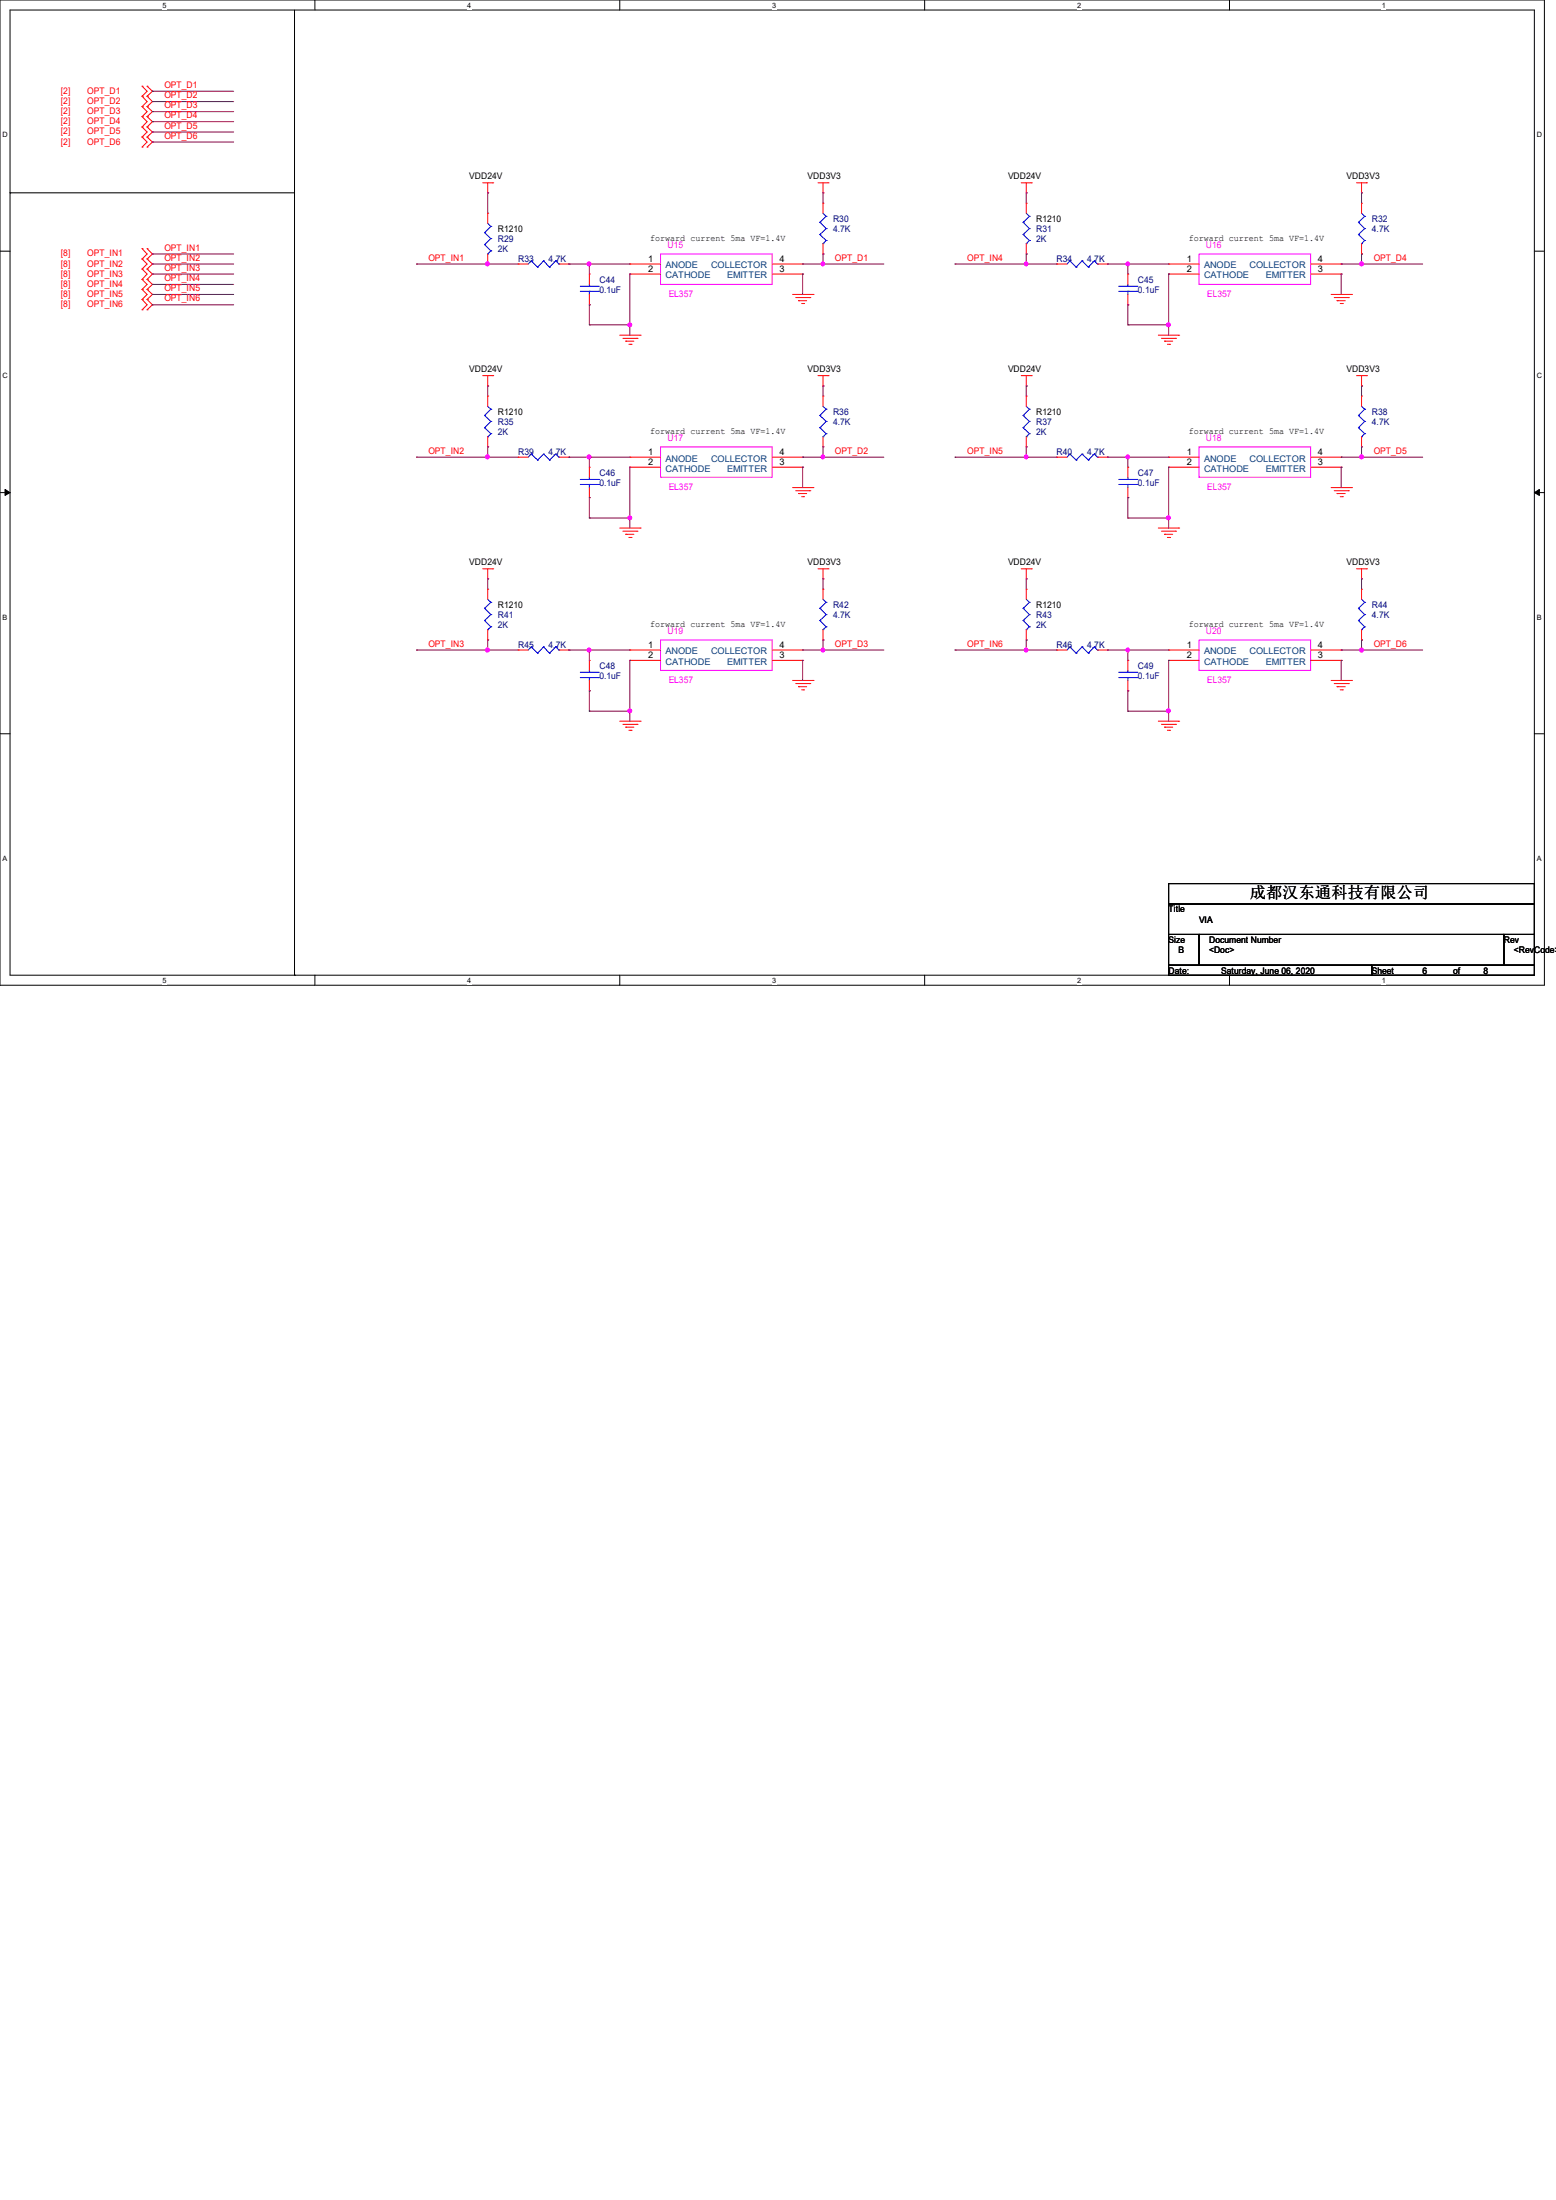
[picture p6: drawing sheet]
<svg xmlns="http://www.w3.org/2000/svg" width="210mm" height="297mm" viewBox="0 0 210 297" stroke-linecap="round" stroke-linejoin="round" font-family="sans-serif">
<path d="M0 0h208.4v133h-208.4zM1.4 1.4h205.7v130.3h-205.7z" fill="none" stroke="#000" stroke-width=".13"/>
<g fill="#fff">
<path d="M21.9 .1h.6v1.1h-.6z"/>
<path d="M21.9 131.8h.6v1.1h-.6z"/>
</g>
<path d="M42.5 0v1.4M42.5 131.7v1.3" fill="none" stroke="#000" stroke-width=".13"/>
<g fill="#fff">
<path d="M63.1 .1h.5v1.1h-.5z"/>
<path d="M63.1 131.8h.5v1.1h-.5z"/>
</g>
<path d="M83.7 0v1.4M83.7 131.7v1.3" fill="none" stroke="#000" stroke-width=".13"/>
<g fill="#fff">
<path d="M104.2 .1h.6v1.1h-.6z"/>
<path d="M104.2 131.8h.6v1.1h-.6z"/>
</g>
<path d="M124.8 0v1.4M124.8 131.7v1.3" fill="none" stroke="#000" stroke-width=".13"/>
<g fill="#fff">
<path d="M145.4 .1h.5v1.1h-.5z"/>
<path d="M145.4 131.8h.5v1.1h-.5z"/>
</g>
<path d="M165.9 0v1.4M165.9 131.7v1.3" fill="none" stroke="#000" stroke-width=".13"/>
<g fill="#fff">
<path d="M186.5 .1h.6v1.1h-.6z"/>
<path d="M186.5 131.8h.6v1.1h-.6z"/>
<path d="M.3 17.6h.8v1.1h-.8z"/>
<path d="M207.4 17.6h.8v1.1h-.8z"/>
<path d="M.3 50.2h.8v1.1h-.8z"/>
<path d="M207.4 50.2h.8v1.1h-.8z"/>
</g>
<path d="M0 33.9h1.4M207.1 33.9h1.3" fill="none" stroke="#000" stroke-width=".13"/>
<g fill="#fff">
<path d="M.3 82.8h.7v1.1h-.7z"/>
<path d="M207.4 82.8h.7v1.1h-.7z"/>
</g>
<path d="M0 66.5h1.4M207.1 66.5h1.3" fill="none" stroke="#000" stroke-width=".13"/>
<path d="M.7 66.1l.7 .4-.7 .4zM207.1 66.5l.7-.4v.8z" fill="#000" stroke="#000" stroke-width=".13"/>
<g fill="#fff">
<path d="M.3 115.3h.7v1.1h-.7z"/>
<path d="M207.4 115.3h.7v1.1h-.7z"/>
</g>
<g fill="none" stroke="#000" stroke-width=".13">
<path d="M39.8 1.4v130.3M1.4 26h.1M1.4 26h38.4M0 99.1h1.4M207.1 99.1h1.3M157.7 119.3h49.4v2.7h-49.4zM39.8 131.7h.1M157.7 122h49.4v4.2h-49.4zM157.7 126.2h4.1v4.1h-4.1zM157.7 130.3h27.5v1.4h-27.5zM161.8 126.2h41.2v4.1h-41.2zM185.2 130.3h21.9v1.4h-21.9z"/>
<path d="M203 126.2h4.1v4.1h-4.1z"/>
</g>
<g fill="none" stroke="#f00" stroke-width=".13">
<path d="M19.2 11.6h.1M19.2 13h.1M19.2 14.4h.1M19.2 15.7h.1M19.2 17.1h.1M19.2 18.5h.1M19.2 19.9h.1M19.2 11.6l.7 .7-.7 .7M19.2 13l.7 .7-.7 .7M19.2 14.4l.7 .7-.7 .6M19.2 15.7l.7 .7-.7 .7M19.2 17.1l.7 .7-.7 .7"/>
<path d="M19.2 18.5l.7 .7-.7 .7M19.9 13h.1M19.9 11.6h.1M19.9 14.4h.1M19.9 15.7h.1M19.9 17.1h.1M19.9 18.5h.1M19.9 19.9h.1M19.9 11.6l.7 .7-.7 .7M19.9 13l.7 .7-.7 .7M19.9 14.4l.7 .7-.7 .6M19.9 15.7l.7 .7-.7 .7"/>
<path d="M19.9 17.1l.7 .7-.7 .7M19.9 18.5l.7 .7-.7 .7M19.2 33.6h.1M19.2 35h.1M19.2 36.3h.1M19.2 37.7h.1M19.2 39.1h.1M19.2 33.6l.7 .7-.7 .7M19.2 35l.7 .6-.7 .7M19.2 36.3l.7 .7-.7 .7M19.2 37.7l.7 .7-.7 .7M19.2 39.1l.7 .7-.7 .6"/>
<path d="M19.9 35h.1M19.9 33.6h.1M19.9 36.3h.1M19.9 37.7h.1M19.9 39.1h.1M19.9 33.6l.7 .7-.7 .7M19.9 35l.7 .6-.7 .7M19.9 36.3l.7 .7-.7 .7M19.9 37.7l.7 .7-.7 .7M19.9 39.1l.7 .7-.7 .6M65.2 24.7h1.3M65.8 26h.1"/>
<path d="M65.8 28.8h.1M65.8 35.6h.1M65.8 24.7v1.3M65.8 28.8v1.3M65.8 34.3v1.3M66.5 24.7h.1M69.9 35.6h.1M69.9 35.6h1.4M75.4 35.6h1.4M76.8 35.6h.1M79.5 37h.1M79.5 37v1.4"/>
<path d="M79.5 39.8v1.3M85 35.6h.1M85 37h.1M85 35.6h4.2M85 37h4.2M104.2 35.6h4.1M104.2 37h4.1M107 39.8h2.7M108.3 37h.1M108.3 35.6h.1M109.7 39.8h.1M110.4 24.7h1.4"/>
<path d="M111.1 26h.1M111.1 27.4h.1M111.1 34.3h.1M111.1 24.7v1.3M111.1 27.4v1.4M111.1 32.9v1.4M111.8 24.7h.1M137.8 24.7h1.4M138.5 26h.1M138.5 27.4h.1M138.5 34.3h.1M138.5 24.7v1.3"/>
<path d="M138.5 27.4v1.4M138.5 32.9v1.4M139.2 24.7h.1M142.6 35.6h.1M142.6 35.6h1.4M148.1 35.6h1.4M149.5 35.6h.1M152.2 37h.1M152.2 37v1.4M152.2 39.8v1.3M157.7 35.6h.1M157.7 37h.1"/>
<path d="M157.7 35.6h4.1M157.7 37h4.1M176.9 35.6h4.1M176.9 37h4.1M179.7 39.8h2.7M181 37h.1M181 35.6h.1M182.4 39.8h.1M183.1 24.7h1.3M183.8 26h.1M183.8 27.4h.1M183.8 34.3h.1"/>
<path d="M183.8 24.7v1.3M183.8 27.4v1.4M183.8 32.9v1.4M184.4 24.7h.1M19.2 40.4h.1M19.2 41.8h.1M19.2 40.4l.7 .7-.7 .7M19.9 40.4h.1M19.9 41.8h.1M19.9 40.4l.7 .7-.7 .7M65.2 50.7h1.3M65.8 52.1h.1"/>
<path d="M65.8 53.5h.1M65.8 50.7v1.4M65.8 53.5v1.4M65.8 59v1.3M66.5 50.7h.1M79.5 41.1h.1M83.7 45.3h2.7M84.1 45.7h1.9M84.5 46.1h.1M84.5 46.1h1.1M84.9 46.5h.3M85.2 46.5h.1"/>
<path d="M86 45.7h.1M86.4 45.3h.1M107.4 40.2h1.9M107.8 40.6h.1M107.8 40.6h1.1M108.2 41h.3M108.5 41h.1M109.3 40.2h.1M110.4 50.7h1.4M111.1 52.1h.1M111.1 53.5h.1M111.1 50.7v1.4"/>
<path d="M111.1 53.5v1.4M111.1 59v1.3M111.8 50.7h.1M137.8 50.7h1.4M138.5 52.1h.1M138.5 53.5h.1M138.5 50.7v1.4M138.5 53.5v1.4M138.5 59v1.3M139.2 50.7h.1M152.2 41.1h.1M156.3 45.3h2.8"/>
<path d="M156.8 45.7h1.9M157.2 46.1h.1M157.2 46.1h1.1M157.6 46.5h.3M157.9 46.5h.1M158.7 45.7h.1M159.1 45.3h.1M180.1 40.2h1.9M180.5 40.6h.1M180.5 40.6h1.1M180.9 41h.3M181.2 41h.1"/>
<path d="M182 40.2h.1M183.1 50.7h1.3M183.8 52.1h.1M183.8 53.5h.1M183.8 50.7v1.4M183.8 53.5v1.4M183.8 59v1.3M184.4 50.7h.1M65.2 76.8h1.3M65.8 78.1h.1M65.8 79.5h.1M65.8 60.3h.1"/>
<path d="M65.8 76.8v1.3M65.8 79.5v1.4M66.5 76.8h.1M69.9 61.7h.1M69.9 61.7h1.4M75.4 61.7h1.4M76.8 61.7h.1M79.5 63.1h.1M79.5 67.2h.1M79.5 63.1v1.3M79.5 65.8v1.4M83.7 71.3h2.7"/>
<path d="M84.1 71.7h1.9M84.5 72.1h.1M84.5 72.1h1.1M84.9 72.6h.3M85 61.7h.1M85 63.1h.1M85 61.7h4.2M85 63.1h4.2M85.2 72.6h.1M86 71.7h.1M86.4 71.3h.1M104.2 61.7h4.1"/>
<path d="M104.2 63.1h4.1M107 65.8h2.7M107.4 66.3h1.9M107.8 66.6h.1M107.8 66.6h1.1M108.2 67.1h.3M108.3 63.1h.1M108.3 61.7h.1M108.5 67.1h.1M109.3 66.3h.1M109.7 65.8h.1M110.4 76.8h1.4"/>
<path d="M111.1 78.1h.1M111.1 79.5h.1M111.1 60.3h.1M111.1 76.8v1.3M111.1 79.5v1.4M111.8 76.8h.1M137.8 76.8h1.4M138.5 78.1h.1M138.5 79.5h.1M138.5 60.3h.1M138.5 76.8v1.3M138.5 79.5v1.4"/>
<path d="M139.2 76.8h.1M142.6 61.7h.1M142.6 61.7h1.4M148.1 61.7h1.4M149.5 61.7h.1M152.2 63.1h.1M152.2 67.2h.1M152.2 63.1v1.3M152.2 65.8v1.4M156.3 71.3h2.8M156.8 71.7h1.9M157.2 72.1h.1"/>
<path d="M157.2 72.1h1.1M157.6 72.6h.3M157.7 61.7h.1M157.7 63.1h.1M157.7 61.7h4.1M157.7 63.1h4.1M157.9 72.6h.1M158.7 71.7h.1M159.1 71.3h.1M176.9 61.7h4.1M176.9 63.1h4.1M179.7 65.8h2.7"/>
<path d="M180.1 66.3h1.9M180.5 66.6h.1M180.5 66.6h1.1M180.9 67.1h.3M181 63.1h.1M181 61.7h.1M181.2 67.1h.1M182 66.3h.1M182.4 65.8h.1M183.1 76.8h1.3M183.8 78.1h.1M183.8 79.5h.1"/>
<path d="M183.8 60.3h.1M183.8 76.8v1.3M183.8 79.5v1.4M184.4 76.8h.1M65.8 86.4h.1M65.8 85v1.4M69.9 87.8h.1M69.9 87.8h1.4M75.4 87.8h1.4M76.8 87.8h.1M79.5 89.2h.1M79.5 93.3h.1"/>
<path d="M79.5 89.2v1.3M79.5 91.9v1.4M83.7 97.4h2.7M84.1 97.8h1.9M84.5 98.2h.1M84.5 98.2h1.1M84.9 98.6h.3M85 87.8h.1M85 89.2h.1M85 87.8h4.2M85 89.2h4.2M85.2 98.6h.1"/>
<path d="M86 97.8h.1M86.4 97.4h.1M104.2 87.8h4.1M104.2 89.2h4.1M107 91.9h2.7M107.4 92.3h1.9M107.8 92.7h.1M107.8 92.7h1.1M108.2 93.1h.3M108.3 89.2h.1M108.3 87.8h.1M108.5 93.1h.1"/>
<path d="M109.3 92.3h.1M109.7 91.9h.1M111.1 86.4h.1M111.1 85v1.4M138.5 86.4h.1M138.5 85v1.4M142.6 87.8h.1M142.6 87.8h1.4M148.1 87.8h1.4M149.5 87.8h.1M152.2 89.2h.1M152.2 93.3h.1"/>
<path d="M152.2 89.2v1.3M152.2 91.9v1.4M156.3 97.4h2.8M156.8 97.8h1.9M157.2 98.2h.1M157.2 98.2h1.1M157.6 98.6h.3M157.7 87.8h.1M157.7 89.2h.1M157.7 87.8h4.1M157.7 89.2h4.1M157.9 98.6h.1"/>
<path d="M158.7 97.8h.1M159.1 97.4h.1M176.9 87.8h4.1M176.9 89.2h4.1M179.7 91.9h2.7M180.1 92.3h1.9M180.5 92.7h.1M180.5 92.7h1.1M180.9 93.1h.3M181 89.2h.1M181 87.8h.1M181.2 93.1h.1"/>
<path d="M182 92.3h.1M182.4 91.9h.1M183.8 86.4h.1M183.8 85v1.4"/>
</g>
<path d="M89.2 34.3h15v4.1h-15zM161.8 34.3h15.1v4.1h-15.1zM89.2 60.3h15v4.1h-15zM161.8 60.3h15.1v4.1h-15.1zM89.2 86.4h15v4.1h-15zM161.8 86.4h15.1v4.1h-15.1z" fill="none" stroke="#f0f" stroke-width=".13"/>
<g fill="none" stroke="#00f" stroke-width=".13">
<path d="M65.4 31.4h.1M65.4 33h.1M65.4 31.4l.9 .8M65.4 33l.9 .9M65.8 34.3h.1M65.8 30.1l.5 .5M66.3 30.6h.1M66.3 32.2h.1M66.3 33.9h.1M66.3 30.6l-.9 .8M66.3 32.2l-.9 .8M66.3 33.9l-.5 .4"/>
<path d="M71.7 35.2h.1M71.7 35.2l-.4 .4M71.7 35.2l.9 .9M72.6 36.1h.1M73.4 35.2h.1M73.4 35.2l-.8 .9M73.4 35.2l.8 .9M74.2 36.1h.1M75 35.2h.1M75 35.2l-.8 .9M75 35.2l.4 .4M75.4 35.6h.1"/>
<path d="M78.3 39.3h2.5M78.3 38.7h2.5M79.5 38.7h.1M79.5 39.3h.1M79.5 38.4v.3M79.5 39.3v.5M80.8 39.3h.1M80.8 38.7h.1M110.7 30h.1M110.7 31.7h.1M110.7 30l.8 .9M110.7 31.7l.8 .8"/>
<path d="M111.1 32.9h.1M111.1 28.8l.4 .4M111.5 29.2h.1M111.5 30.9h.1M111.5 32.5h.1M111.5 29.2l-.8 .8M111.5 30.9l-.8 .8M111.5 32.5l-.4 .4M138.1 30h.1M138.1 31.7h.1M138.1 30l.8 .9M138.1 31.7l.8 .8"/>
<path d="M138.5 32.9h.1M138.5 28.8l.4 .4M138.9 29.2h.1M138.9 30.9h.1M138.9 32.5h.1M138.9 29.2l-.8 .8M138.9 30.9l-.8 .8M138.9 32.5l-.4 .4M144.4 35.2h.1M144.4 35.2l-.4 .4M144.4 35.2l.8 .9M145.2 36.1h.1"/>
<path d="M146 35.2h.1M146 35.2l-.8 .9M146 35.2l.9 .9M146.9 36.1h.1M147.7 35.2h.1M147.7 35.2l-.8 .9M147.7 35.2l.4 .4M148.1 35.6h.1M151 39.3h2.5M151 38.7h2.5M152.2 38.7h.1M152.2 39.3h.1"/>
<path d="M152.2 38.4v.3M152.2 39.3v.5M153.5 39.3h.1M153.5 38.7h.1M183.3 30h.1M183.3 31.7h.1M183.3 30l.9 .9M183.3 31.7l.9 .8M183.8 32.9h.1M183.8 28.8l.4 .4M184.2 29.2h.1M184.2 30.9h.1"/>
<path d="M184.2 32.5h.1M184.2 29.2l-.9 .8M184.2 30.9l-.9 .8M184.2 32.5l-.4 .4M65.4 56.1h.1M65.4 57.7h.1M65.4 56.1l.9 .8M65.4 57.7l.9 .8M65.8 59h.1M65.8 54.9l.5 .3M66.3 55.2h.1M66.3 56.9h.1"/>
<path d="M66.3 58.5h.1M66.3 55.2l-.9 .9M66.3 56.9l-.9 .8M66.3 58.5l-.5 .5M110.7 56.1h.1M110.7 57.7h.1M110.7 56.1l.8 .8M110.7 57.7l.8 .8M111.1 59h.1M111.1 54.9l.4 .3M111.5 55.2h.1M111.5 56.9h.1"/>
<path d="M111.5 58.5h.1M111.5 55.2l-.8 .9M111.5 56.9l-.8 .8M111.5 58.5l-.4 .5M138.1 56.1h.1M138.1 57.7h.1M138.1 57.7l.8 .8M138.1 56.1l.8 .8M138.5 59h.1M138.5 54.9l.4 .3M138.9 55.2h.1M138.9 56.9h.1"/>
<path d="M138.9 58.5h.1M138.9 55.2l-.8 .9M138.9 56.9l-.8 .8M138.9 58.5l-.4 .5M183.3 56.1h.1M183.3 57.7h.1M183.3 56.1l.9 .8M183.3 57.7l.9 .8M183.8 59h.1M183.8 54.9l.4 .3M184.2 55.2h.1M184.2 56.9h.1"/>
<path d="M184.2 58.5h.1M184.2 55.2l-.9 .9M184.2 56.9l-.9 .8M184.2 58.5l-.4 .5M71.7 61.3h.1M71.7 61.3l-.4 .4M71.7 61.3l.9 .8M72.6 62.1h.1M73.4 61.3h.1M73.4 61.3l-.8 .8M73.4 61.3l.8 .8M74.2 62.1h.1"/>
<path d="M75 61.3h.1M75 61.3l-.8 .8M75 61.3l.4 .4M75.4 61.7h.1M78.3 65.4h2.5M78.3 64.7h2.5M79.5 64.7h.1M79.5 65.4h.1M79.5 64.4v.3M79.5 65.4v.4M80.8 65.4h.1M80.8 64.7h.1"/>
<path d="M144.4 61.3h.1M144.4 61.3l-.4 .4M144.4 61.3l.8 .8M145.2 62.1h.1M146 61.3h.1M146 61.3l-.8 .8M146 61.3l.9 .8M146.9 62.1h.1M147.7 61.3h.1M147.7 61.3l-.8 .8M147.7 61.3l.4 .4M148.1 61.7h.1"/>
<path d="M151 65.4h2.5M151 64.7h2.5M152.2 64.7h.1M152.2 65.4h.1M152.2 64.4v.3M152.2 65.4v.4M153.5 65.4h.1M153.5 64.7h.1M65.4 82.1h.1M65.4 83.8h.1M65.4 82.1l.9 .9M65.4 83.8l.9 .8"/>
<path d="M65.8 85h.1M65.8 80.9l.5 .4M66.3 81.3h.1M66.3 83h.1M66.3 84.6h.1M66.3 81.3l-.9 .8M66.3 83l-.9 .8M66.3 84.6l-.5 .4M71.7 87.3h.1M71.7 87.3l-.4 .5M71.7 87.3l.9 .9M72.6 88.2h.1"/>
<path d="M73.4 87.3h.1M73.4 87.3l-.8 .9M73.4 87.3l.8 .9M74.2 88.2h.1M75 87.3h.1M75 87.3l-.8 .9M75 87.3l.4 .5M75.4 87.8h.1M78.3 91.5h2.5M78.3 90.8h2.5M79.5 90.8h.1M79.5 91.5h.1"/>
<path d="M79.5 90.5v.3M79.5 91.5v.4M80.8 91.5h.1M80.8 90.8h.1M110.7 82.1h.1M110.7 83.8h.1M110.7 82.1l.8 .9M110.7 83.8l.8 .8M111.1 85h.1M111.1 80.9l.4 .4M111.5 81.3h.1M111.5 83h.1"/>
<path d="M111.5 84.6h.1M111.5 81.3l-.8 .8M111.5 83l-.8 .8M111.5 84.6l-.4 .4M138.1 82.1h.1M138.1 83.8h.1M138.1 82.1l.8 .9M138.1 83.8l.8 .8M138.5 85h.1M138.5 80.9l.4 .4M138.9 81.3h.1M138.9 83h.1"/>
<path d="M138.9 84.6h.1M138.9 81.3l-.8 .8M138.9 83l-.8 .8M138.9 84.6l-.4 .4M144.4 87.3h.1M144.4 87.3l-.4 .5M144.4 87.3l.8 .9M145.2 88.2h.1M146 87.3h.1M146 87.3l-.8 .9M146 87.3l.9 .9M146.9 88.2h.1"/>
<path d="M147.7 87.3h.1M147.7 87.3l-.8 .9M147.7 87.3l.4 .5M148.1 87.8h.1M151 91.5h2.5M151 90.8h2.5M152.2 90.8h.1M152.2 91.5h.1M152.2 90.5v.3M152.2 91.5v.4M153.5 91.5h.1M153.5 90.8h.1"/>
<path d="M183.3 82.1h.1M183.3 83.8h.1M183.3 82.1l.9 .9M183.3 83.8l.9 .8M183.8 85h.1M183.8 80.9l.4 .4M184.2 81.3h.1M184.2 83h.1M184.2 84.6h.1M184.2 81.3l-.9 .8M184.2 83l-.9 .8M184.2 84.6l-.4 .4"/>
</g>
<g fill="none" stroke="#800040" stroke-width=".13">
<path d="M20.6 12.3h.1M20.6 13.7h.1M20.6 15.1h.1M20.6 17.8h.1M20.6 19.2h.1M20.6 16.4h.1M20.6 12.3h10.9M20.6 13.7h10.9M20.6 15.1h10.9M20.6 17.8h10.9M20.6 19.2h10.9M20.6 16.4h10.9"/>
<path d="M20.6 34.3h.1M20.6 35.6h.1M20.6 37h.1M20.6 38.4h.1M20.6 39.8h.1M20.6 35.6h10.9M20.6 34.3h10.9M20.6 37h10.9M20.6 38.4h10.9M20.6 39.8h10.9M56.2 35.6h.1M56.2 35.6h13.7"/>
<path d="M65.8 26h.1M65.8 35.6h.1M65.8 26v2.8M76.8 35.6h.1M76.8 35.6h8.2M79.5 35.6h.1M79.5 35.6v1.4M85 37h.1M85 37v8.3M108.3 35.6h.1M108.3 37h.1M108.3 35.6h11"/>
<path d="M108.3 37v2.8M111.1 26h.1M111.1 34.3h.1M111.1 35.6h.1M111.1 26v1.4M111.1 34.3v1.3M128.9 35.6h.1M128.9 35.6h13.7M138.5 26h.1M138.5 34.3h.1M138.5 35.6h.1M138.5 26v1.4"/>
<path d="M138.5 34.3v1.3M149.5 35.6h.1M149.5 35.6h8.2M152.2 35.6h.1M152.2 35.6v1.4M157.7 37h.1M157.7 37v8.3M181 35.6h.1M181 37h.1M181 35.6h11M181 37v2.8M183.8 26h.1"/>
<path d="M183.8 34.3h.1M183.8 35.6h.1M183.8 26v1.4M183.8 34.3v1.3M20.6 41.1h.1M20.6 41.1h10.9M65.8 52.1h.1M65.8 52.1v1.4M79.5 41.1h.1M79.5 43.9h.1M79.5 41.1v2.8M79.5 43.9h5.5"/>
<path d="M85 43.9h.1M111.1 52.1h.1M111.1 52.1v1.4M138.5 52.1h.1M138.5 52.1v1.4M152.2 41.1h.1M152.2 43.9h.1M152.2 43.9h5.5M152.2 41.1v2.8M157.7 43.9h.1M183.8 52.1h.1M183.8 52.1v1.4"/>
<path d="M56.2 61.7h.1M56.2 61.7h13.7M65.8 60.3h.1M65.8 61.7h.1M65.8 78.1h.1M65.8 60.3v1.4M65.8 78.1v1.4M76.8 61.7h.1M76.8 61.7h8.2M79.5 61.7h.1M79.5 67.2h.1M79.5 69.9h.1"/>
<path d="M79.5 61.7v1.4M79.5 67.2v2.7M79.5 69.9h5.5M85 63.1h.1M85 69.9h.1M85 63.1v8.2M108.3 61.7h.1M108.3 63.1h.1M108.3 63.1v2.7M108.3 61.7h11M111.1 60.3h.1M111.1 61.7h.1"/>
<path d="M111.1 78.1h.1M111.1 60.3v1.4M111.1 78.1v1.4M128.9 61.7h.1M128.9 61.7h13.7M138.5 60.3h.1M138.5 61.7h.1M138.5 78.1h.1M138.5 60.3v1.4M138.5 78.1v1.4M149.5 61.7h.1M149.5 61.7h8.2"/>
<path d="M152.2 61.7h.1M152.2 67.2h.1M152.2 69.9h.1M152.2 69.9h5.5M152.2 61.7v1.4M152.2 67.2v2.7M157.7 63.1h.1M157.7 69.9h.1M157.7 63.1v8.2M181 61.7h.1M181 63.1h.1M181 61.7h11"/>
<path d="M181 63.1v2.7M183.8 60.3h.1M183.8 61.7h.1M183.8 78.1h.1M183.8 60.3v1.4M183.8 78.1v1.4M56.2 87.8h.1M56.2 87.8h13.7M65.8 86.4h.1M65.8 87.8h.1M65.8 86.4v1.4M76.8 87.8h.1"/>
<path d="M76.8 87.8h8.2M79.5 87.8h.1M79.5 93.3h.1M79.5 96h.1M79.5 87.8v1.4M79.5 93.3v2.7M79.5 96h5.5M85 89.2h.1M85 96h.1M85 89.2v8.2M108.3 87.8h.1M108.3 89.2h.1"/>
<path d="M108.3 89.2v2.7M108.3 87.8h11M111.1 86.4h.1M111.1 87.8h.1M111.1 86.4v1.4M128.9 87.8h.1M128.9 87.8h13.7M138.5 86.4h.1M138.5 87.8h.1M138.5 86.4v1.4M149.5 87.8h.1M149.5 87.8h8.2"/>
<path d="M152.2 87.8h.1M152.2 93.3h.1M152.2 96h.1M152.2 96h5.5M152.2 87.8v1.4M152.2 93.3v2.7M157.7 89.2h.1M157.7 96h.1M157.7 89.2v8.2M181 87.8h.1M181 89.2h.1M181 87.8h11"/>
<path d="M181 89.2v2.7M183.8 86.4h.1M183.8 87.8h.1M183.8 86.4v1.4"/>
</g>
<g fill="#f0f" stroke="#f0f" stroke-width=".13">
<circle cx="111.1" cy="35.6" r=".24"/>
<circle cx="65.8" cy="35.6" r=".25"/>
<circle cx="79.5" cy="35.6" r=".25"/>
<circle cx="85" cy="43.9" r=".25"/>
<circle cx="111.1" cy="61.7" r=".24"/>
<circle cx="65.8" cy="61.7" r=".25"/>
<circle cx="79.5" cy="61.7" r=".25"/>
<circle cx="85" cy="69.9" r=".25"/>
<circle cx="65.8" cy="87.8" r=".25"/>
<circle cx="79.5" cy="87.8" r=".25"/>
<circle cx="111.1" cy="87.7" r=".24"/>
<circle cx="85" cy="96" r=".25"/>
<circle cx="138.5" cy="35.6" r=".24"/>
<circle cx="183.8" cy="35.6" r=".25"/>
<circle cx="152.2" cy="35.6" r=".24"/>
<circle cx="157.7" cy="43.9" r=".25"/>
<circle cx="138.5" cy="61.7" r=".24"/>
<circle cx="152.2" cy="61.7" r=".24"/>
<circle cx="183.8" cy="61.7" r=".25"/>
<circle cx="157.7" cy="69.9" r=".25"/>
<circle cx="138.5" cy="87.7" r=".24"/>
<circle cx="152.2" cy="87.7" r=".24"/>
<circle cx="183.8" cy="87.8" r=".25"/>
<circle cx="157.7" cy="96" r=".25"/>
</g>
<text font-size="2.2" x="168.7" y="121.3">成都汉东通科技有限公司</text>
<g font-size="1.2" fill="#f00">
<text x="22.2" y="11.9">OPT_D1</text>
<text x="8.2" y="12.7">[2]</text>
<text x="8.2" y="14">[2]</text>
<text x="8.2" y="15.4">[2]</text>
<text x="8.2" y="16.8">[2]</text>
<text x="11.8" y="12.7">OPT_D1</text>
<text x="11.8" y="14">OPT_D2</text>
<text x="11.8" y="15.4">OPT_D3</text>
<text x="11.8" y="16.8">OPT_D4</text>
<text x="22.2" y="13.3">OPT_D2</text>
<text x="22.2" y="14.6">OPT_D3</text>
<text x="22.2" y="17.4">OPT_D5</text>
<text x="22.2" y="16">OPT_D4</text>
<text x="8.2" y="18.1">[2]</text>
<text x="8.2" y="19.5">[2]</text>
<text x="11.8" y="18.1">OPT_D5</text>
<text x="11.8" y="19.5">OPT_D6</text>
<text x="22.2" y="18.7">OPT_D6</text>
<text x="8.2" y="34.6">[8]</text>
<text x="8.2" y="36">[8]</text>
<text x="11.8" y="34.6">OPT_IN1</text>
<text x="11.8" y="36">OPT_IN2</text>
<text x="22.2" y="33.8">OPT_IN1</text>
<text x="22.2" y="35.2">OPT_IN2</text>
<text x="57.8" y="35.2">OPT_IN1</text>
<text x="112.7" y="35.2">OPT_D1</text>
<text x="130.6" y="35.2">OPT_IN4</text>
<text x="185.4" y="35.2">OPT_D4</text>
<text x="8.2" y="37.3">[8]</text>
<text x="8.2" y="38.7">[8]</text>
<text x="8.2" y="40.1">[8]</text>
<text x="8.2" y="41.4">[8]</text>
<text x="11.8" y="37.3">OPT_IN3</text>
<text x="11.8" y="38.7">OPT_IN4</text>
<text x="11.8" y="40.1">OPT_IN5</text>
<text x="11.8" y="41.4">OPT_IN6</text>
<text x="22.2" y="36.5">OPT_IN3</text>
<text x="22.2" y="37.9">OPT_IN4</text>
<text x="22.2" y="39.3">OPT_IN5</text>
<text x="22.2" y="40.7">OPT_IN6</text>
<text x="57.8" y="61.3">OPT_IN2</text>
<text x="112.7" y="61.3">OPT_D2</text>
<text x="130.6" y="61.3">OPT_IN5</text>
<text x="185.4" y="61.3">OPT_D5</text>
<text x="57.8" y="87.3">OPT_IN3</text>
<text x="112.7" y="87.3">OPT_D3</text>
<text x="130.6" y="87.3">OPT_IN6</text>
<text x="185.4" y="87.3">OPT_D6</text>
</g>
<g font-size="1.2">
<text x="63.3" y="24.2">VDD24V</text>
<text x="109" y="24.2">VDD3V3</text>
<text x="136.1" y="24.2">VDD24V</text>
<text x="139.9" y="29.9">R1210</text>
<text x="181.7" y="24.2">VDD3V3</text>
<text x="67.2" y="31.3">R1210</text>
<text x="87.5" y="35.3">1</text>
<text x="87.8" y="32.6">forward current 5ma VF=1.4V</text>
<text x="105.2" y="35.3">4</text>
<text x="160.2" y="35.3">1</text>
<text x="160.4" y="32.6">forward current 5ma VF=1.4V</text>
<text x="177.9" y="35.3">4</text>
<text x="87.5" y="36.7">2</text>
<text x="105.2" y="36.7">3</text>
<text x="160.2" y="36.7">2</text>
<text x="177.9" y="36.7">3</text>
<text x="63.3" y="50.2">VDD24V</text>
<text x="109" y="50.2">VDD3V3</text>
<text x="136.1" y="50.2">VDD24V</text>
<text x="181.7" y="50.2">VDD3V3</text>
<text x="67.2" y="56">R1210</text>
<text x="87.8" y="58.6">forward current 5ma VF=1.4V</text>
<text x="139.9" y="56">R1210</text>
<text x="160.4" y="58.6">forward current 5ma VF=1.4V</text>
<text x="87.5" y="61.4">1</text>
<text x="87.5" y="62.8">2</text>
<text x="105.2" y="62.8">3</text>
<text x="105.2" y="61.4">4</text>
<text x="160.2" y="61.4">1</text>
<text x="160.2" y="62.8">2</text>
<text x="177.9" y="62.8">3</text>
<text x="177.9" y="61.4">4</text>
<text x="63.3" y="76.3">VDD24V</text>
<text x="109" y="76.3">VDD3V3</text>
<text x="136.1" y="76.3">VDD24V</text>
<text x="181.7" y="76.3">VDD3V3</text>
<text x="67.2" y="82">R1210</text>
<text x="139.9" y="82">R1210</text>
<text x="87.5" y="87.5">1</text>
<text x="87.5" y="88.9">2</text>
<text x="87.8" y="84.7">forward current 5ma VF=1.4V</text>
<text x="105.2" y="88.9">3</text>
<text x="105.2" y="87.5">4</text>
<text x="160.2" y="87.5">1</text>
<text x="160.2" y="88.9">2</text>
<text x="160.4" y="84.7">forward current 5ma VF=1.4V</text>
<text x="177.9" y="88.9">3</text>
<text x="177.9" y="87.5">4</text>
<text x="157.7" y="123.2">Title</text>
<text x="161.8" y="124.6">VIA</text>
<text x="157.7" y="127.3">Size</text>
<text x="157.7" y="131.4">Date:</text>
<text x="159.1" y="128.7">B</text>
<text x="163.2" y="128.7">&lt;Doc&gt;</text>
<text x="163.2" y="127.3">Document Number</text>
<text x="164.8" y="131.4">Saturday, June 06, 2020</text>
<text x="185.2" y="131.4">Sheet</text>
<text x="192" y="131.4">6</text>
<text x="196.1" y="131.4">of</text>
<text x="200.2" y="131.4">8</text>
<text x="203" y="127.3">Rev</text>
<text x="204.3" y="128.7">&lt;RevCode&gt;</text>
</g>
<g font-size="1.2" fill="#000080">
<text x="112.4" y="29.9">R30</text>
<text x="185.2" y="29.9">R32</text>
<text x="67.2" y="32.7">R29</text>
<text x="67.2" y="34">2K</text>
<text x="69.9" y="35.4">R33</text>
<text x="74" y="35.4">4.7K</text>
<text x="112.4" y="31.3">4.7K</text>
<text x="139.9" y="31.3">R31</text>
<text x="139.9" y="32.7">2K</text>
<text x="142.6" y="35.4">R34</text>
<text x="146.7" y="35.4">4.7K</text>
<text x="185.2" y="31.3">4.7K</text>
<text x="80.9" y="38.1">C44</text>
<text x="80.9" y="39.5">0.1uF</text>
<text x="153.6" y="38.1">C45</text>
<text x="153.6" y="39.5">0.1uF</text>
<text x="67.2" y="57.4">R35</text>
<text x="67.2" y="58.7">2K</text>
<text x="112.4" y="56">R36</text>
<text x="112.4" y="57.4">4.7K</text>
<text x="139.9" y="57.4">R37</text>
<text x="139.9" y="58.7">2K</text>
<text x="185.2" y="56">R38</text>
<text x="185.2" y="57.4">4.7K</text>
<text x="69.9" y="61.5">R39</text>
<text x="74" y="61.5">4.7K</text>
<text x="80.9" y="64.2">C46</text>
<text x="80.9" y="65.6">0.1uF</text>
<text x="142.6" y="61.5">R40</text>
<text x="146.7" y="61.5">4.7K</text>
<text x="153.6" y="64.2">C47</text>
<text x="153.6" y="65.6">0.1uF</text>
<text x="67.2" y="83.4">R41</text>
<text x="112.4" y="82">R42</text>
<text x="112.4" y="83.4">4.7K</text>
<text x="139.9" y="83.4">R43</text>
<text x="185.2" y="82">R44</text>
<text x="185.2" y="83.4">4.7K</text>
<text x="67.2" y="84.8">2K</text>
<text x="69.9" y="87.5">R45</text>
<text x="74" y="87.5">4.7K</text>
<text x="139.9" y="84.8">2K</text>
<text x="142.6" y="87.5">R46</text>
<text x="146.7" y="87.5">4.7K</text>
<text x="80.9" y="90.3">C48</text>
<text x="80.9" y="91.7">0.1uF</text>
<text x="153.6" y="90.3">C49</text>
<text x="153.6" y="91.7">0.1uF</text>
</g>
<g font-size="1.2" fill="#f0f">
<text x="90.1" y="33.5">U15</text>
<text x="162.8" y="33.5">U16</text>
<text x="90.3" y="40.1">EL357</text>
<text x="162.9" y="40.1">EL357</text>
<text x="90.1" y="59.6">U17</text>
<text x="162.8" y="59.6">U18</text>
<text x="90.3" y="66.1">EL357</text>
<text x="162.9" y="66.1">EL357</text>
<text x="90.1" y="85.6">U19</text>
<text x="162.8" y="85.6">U20</text>
<text x="90.3" y="92.2">EL357</text>
<text x="162.9" y="92.2">EL357</text>
</g>
<g font-size="1.2" fill="#004080">
<text x="89.8" y="36.2">ANODE</text>
<text x="89.8" y="37.6">CATHODE</text>
<text x="96" y="36.2">COLLECTOR</text>
<text x="98.2" y="37.6">EMITTER</text>
<text x="162.5" y="36.2">ANODE</text>
<text x="162.5" y="37.6">CATHODE</text>
<text x="168.6" y="36.2">COLLECTOR</text>
<text x="170.9" y="37.6">EMITTER</text>
<text x="89.8" y="62.3">ANODE</text>
<text x="89.8" y="63.7">CATHODE</text>
<text x="96" y="62.3">COLLECTOR</text>
<text x="98.2" y="63.7">EMITTER</text>
<text x="162.5" y="62.3">ANODE</text>
<text x="162.5" y="63.7">CATHODE</text>
<text x="168.6" y="62.3">COLLECTOR</text>
<text x="170.9" y="63.7">EMITTER</text>
<text x="89.8" y="88.3">ANODE</text>
<text x="89.8" y="89.7">CATHODE</text>
<text x="96" y="88.3">COLLECTOR</text>
<text x="98.2" y="89.7">EMITTER</text>
<text x="162.5" y="88.3">ANODE</text>
<text x="162.5" y="89.7">CATHODE</text>
<text x="168.6" y="88.3">COLLECTOR</text>
<text x="170.9" y="89.7">EMITTER</text>
</g>
<g font-size="1">
<text x="21.9" y="1">5</text>
<text x="63.1" y="1">4</text>
<text x="104.2" y="1">3</text>
<text x="145.4" y="1">2</text>
<text x="186.5" y="1">1</text>
<text x=".3" y="18.5">D</text>
<text x="207.4" y="18.5">D</text>
<text x=".3" y="51.1">C</text>
<text x="207.4" y="51.1">C</text>
<text x=".3" y="83.7">B</text>
<text x="207.4" y="83.7">B</text>
<text x=".3" y="116.2">A</text>
<text x="207.4" y="116.2">A</text>
<text x="21.9" y="132.7">5</text>
<text x="63.1" y="132.7">4</text>
<text x="104.2" y="132.7">3</text>
<text x="145.4" y="132.7">2</text>
<text x="186.5" y="132.7">1</text>
</g>
</svg>
